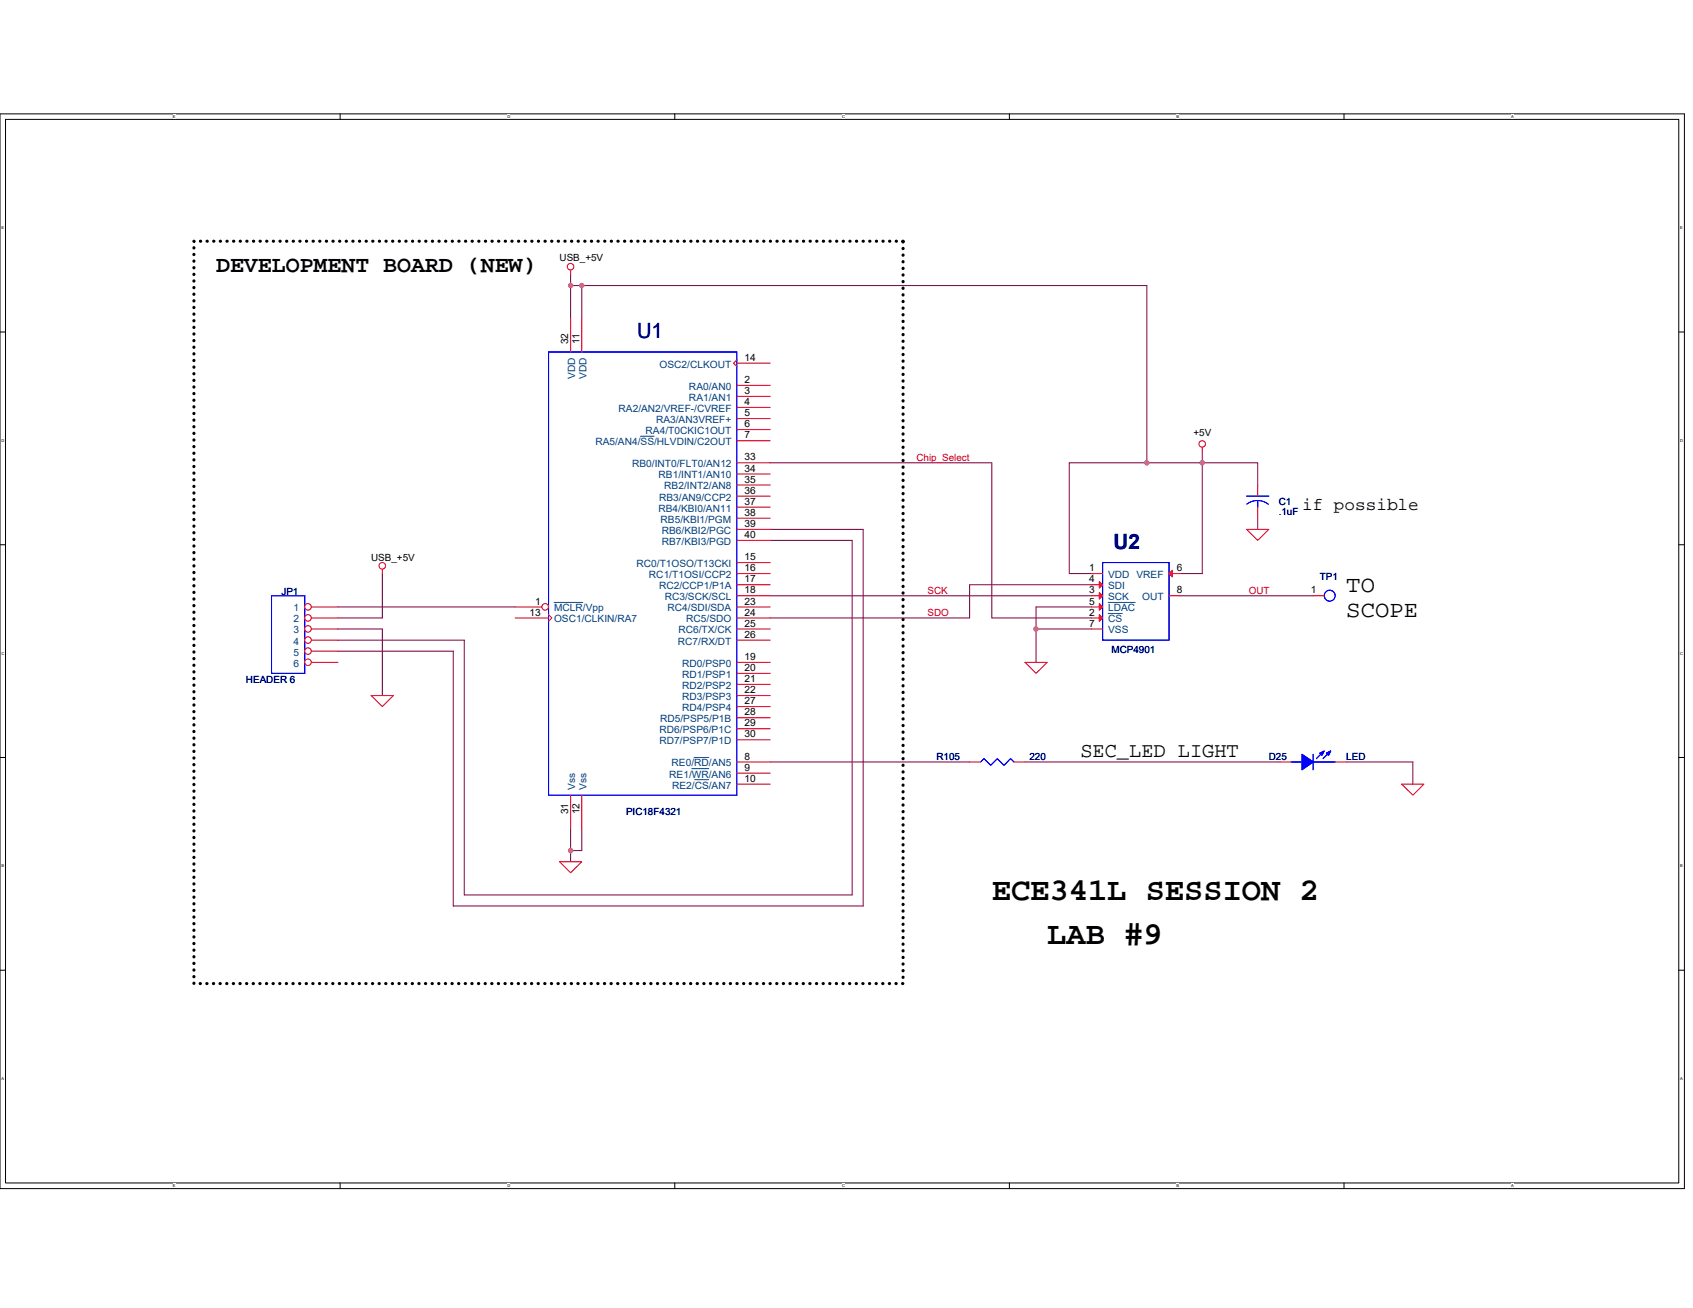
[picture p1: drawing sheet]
<svg xmlns="http://www.w3.org/2000/svg" width="279mm" height="216mm" viewBox="0 0 279 216" stroke-linecap="round" stroke-linejoin="round" font-family="sans-serif">
<path d="M0 18.8h278v177.4h-278zM.9 19.7h276.2v175.6h-276.2z" fill="none" stroke="#000" stroke-width=".17"/>
<g fill="#fff">
<path d="M28.5 18.9h.4v.7h-.4z"/>
<path d="M28.5 195.4h.4v.7h-.4z"/>
</g>
<path d="M56.1 18.8v.9M56.1 195.3v.9" fill="none" stroke="#000" stroke-width=".17"/>
<g fill="#fff">
<path d="M83.7 18.9h.5v.7h-.5z"/>
<path d="M83.7 195.4h.5v.7h-.5z"/>
</g>
<path d="M111.4 18.8v.9M111.4 195.3v.9" fill="none" stroke="#000" stroke-width=".17"/>
<g fill="#fff">
<path d="M139 18.9h.4v.7h-.4z"/>
<path d="M139 195.4h.4v.7h-.4z"/>
</g>
<path d="M166.6 18.8v.9M166.6 195.3v.9" fill="none" stroke="#000" stroke-width=".17"/>
<g fill="#fff">
<path d="M194.2 18.9h.4v.7h-.4z"/>
<path d="M194.2 195.4h.4v.7h-.4z"/>
</g>
<path d="M221.8 18.8v.9M221.8 195.3v.9" fill="none" stroke="#000" stroke-width=".17"/>
<g fill="#fff">
<path d="M249.4 18.9h.4v.7h-.4z"/>
<path d="M249.4 195.4h.4v.7h-.4z"/>
<path d="M.2 37.3h.5v.7h-.5z"/>
<path d="M277.3 37.3h.4v.7h-.4z"/>
<path d="M.2 72.3h.5v.8h-.5z"/>
<path d="M277.3 72.3h.4v.8h-.4z"/>
</g>
<path d="M0 54.8h.9M277.1 54.8h.9" fill="none" stroke="#000" stroke-width=".17"/>
<g fill="#fff">
<path d="M.2 107.5h.5v.7h-.5z"/>
<path d="M277.3 107.5h.4v.7h-.4z"/>
</g>
<path d="M0 89.9h.9M277.1 89.9h.9" fill="none" stroke="#000" stroke-width=".17"/>
<g fill="#fff">
<path d="M.2 142.6h.5v.7h-.5z"/>
<path d="M277.3 142.6h.4v.7h-.4z"/>
</g>
<path d="M0 125h.9M277.1 125h.9" fill="none" stroke="#000" stroke-width=".17"/>
<g fill="#fff">
<path d="M.2 177.7h.4v.7h-.4z"/>
<path d="M277.3 177.7h.4v.7h-.4z"/>
</g>
<path d="M0 160.1h.9M277.1 160.1h.9" fill="none" stroke="#000" stroke-width=".17"/>
<path d="M32 39.8h117v122.5h-117z" fill="none" stroke="#000" stroke-width=".53" stroke-dasharray="0 1.1"/>
<g fill="none" stroke="#800040" stroke-width=".17">
<path d="M94.2 47.1h1.8M94.2 45.3v1.8M94.2 47.1v5.5M96 47.1v5.5M96 47.1h93.3v29.3M127.1 76.4h36.6v25.6h16.4M189.3 76.4h9.1M189.3 76.4h-12.8v18.3h3.6M198.4 76.4h9.2v3.7M198.4 76.4v18.3h-3.6M198.4 74.6v1.8M63.1 94.7v7.3h-7.3"/>
<path d="M127.1 89.2h13.5v58.5h-64v-42h-20.8M127.1 87.4h15.4v62.1h-67.7v-42h-19M127.1 98.3h53M180.1 96.5h-20.1v5.5h-32.9M194.8 98.3h21.9M207.6 85.5v1.9M55.8 103.8h7.3v11M55.8 100.2h29.2M171 103.8v5.5M171 103.8h9.1M180.1 100.2h-9.1v3.6M94.2 136.8v3.6"/>
<path d="M96 136.8v3.6h-1.8M127.1 125.8h32.9M169.2 125.8h42M222.2 125.8h11v3.6M94.2 140.4v1.8"/>
</g>
<g fill="#f0f" stroke="#f0f" stroke-width=".17">
<circle cx="198.4" cy="76.4" r=".36"/>
<circle cx="94.2" cy="140.4" r=".36"/>
<circle cx="171" cy="103.8" r=".36"/>
<circle cx="94.2" cy="47.1" r=".36"/>
<circle cx="96" cy="47.1" r=".35"/>
<circle cx="189.3" cy="76.4" r=".36"/>
</g>
<g fill="none" stroke="#f00" stroke-width=".17">
<path d="M94.2 44.6v.7M198.4 73.8v.8M63.1 94v.7M205.7 87.4h3.7l-1.8 1.8zM61.3 114.8h3.6l-1.8 1.8zM169.2 109.3h3.6l-1.8 1.8zM231.3 129.4h3.7l-1.8 1.9zM92.4 142.2h3.6l-1.8 1.9z"/>
<circle cx="94.2" cy="44" r=".54"/>
<circle cx="198.4" cy="73.3" r=".54"/>
<circle cx="63.1" cy="93.4" r=".54"/>
</g>
<path d="M90.5 58.1h31.1v73.2h-31.1z" fill="none" stroke="#00f" stroke-width=".17"/>
<circle cx="90" cy="100.2" r=".54" fill="#fff" stroke="#f00" stroke-width=".17"/>
<g fill="none" stroke="#f00" stroke-width=".17">
<path d="M94.2 52.6v5.5M96 52.6v5.5M121.6 59.4l-.5 .5 .5 .6M121.6 59.9h5.5M121.6 63.6h5.5M121.6 65.4h5.5M121.6 67.2h5.5M121.6 69.1h5.5M121.6 70.9h5.5M121.6 72.7h5.5M121.6 76.4h5.5M121.6 78.2h5.5"/>
<path d="M121.6 80.1h5.5M121.6 81.9h5.5M121.6 83.7h5.5M121.6 85.5h5.5M121.6 87.4h5.5M121.6 89.2h5.5M121.6 98.3h5.5M121.6 96.5h5.5M121.6 94.7h5.5M121.6 92.9h5.5M180.1 94.7h1.9M180.1 98.3h1.9"/>
<path d="M180.1 96.5h1.9M192.9 94.7h1.9M192.9 98.3h1.9M207.6 80.1v1.8M207.6 83.7v1.8M216.7 98.3h1.8M85 102h5.5M85 100.2h4.4M90.5 101.5l.6 .5-.6 .6M121.6 109.3h5.5M121.6 111.1h5.5M121.6 113h5.5"/>
<path d="M121.6 114.8h5.5M121.6 116.6h5.5M121.6 118.5h5.5M121.6 105.7h5.5M121.6 103.8h5.5M121.6 102h5.5M121.6 100.2h5.5M180.1 102h1.9M180.1 100.2h1.9M180.1 103.8h1.9M94.2 131.3v5.5M96 131.3v5.5"/>
<path d="M121.6 125.8h5.5M121.6 127.6h5.5M121.6 129.4h5.5M121.6 120.3h5.5M121.6 122.1h5.5M160 125.8h1.8M167.3 125.8h1.9"/>
</g>
<path d="M105.7 72h2.3M91.4 99.4h4.8M182.9 99.4h4.4M182.9 101.3h2.3M114.2 126.9h2.8M114.6 125h2.4M114.6 128.7h2.4" fill="none" stroke="#004080" stroke-width=".17"/>
<g fill="none" stroke="#00f" stroke-width=".17">
<path d="M44.8 98.3h5.5v12.8h-5.5zM182 92.9h10.9v12.8h-10.9zM205.7 81.9h3.7M205.8 83.2a2.92 2.92 0 0 1 3.5 0M207.6 82.6v1.1M161.8 125.8l.6-.6 1.1 1.1 1.1-1.1 1.1 1.1 1.1-1.1 .5 .6"/>
<circle cx="219.4" cy="98.3" r=".9"/>
</g>
<g fill="#f00" stroke="#f00" stroke-width=".17">
<path d="M181.4 101.5l.6 .5-.6 .6z"/>
<path d="M181.4 97.8l.6 .5-.6 .6z"/>
<path d="M181.4 96l.6 .5-.6 .6z"/>
<path d="M181.4 99.6l.6 .6-.6 .5z"/>
<path d="M192.9 94.7l.6-.6v1.1z"/>
</g>
<circle cx="50.8" cy="100.2" r=".54" fill="#fff" stroke="#f00" stroke-width=".17"/>
<path d="M51.4 100.2h4.4" fill="none" stroke="#f00" stroke-width=".17"/>
<circle cx="50.8" cy="102" r=".54" fill="#fff" stroke="#f00" stroke-width=".17"/>
<path d="M51.4 102h4.4" fill="none" stroke="#f00" stroke-width=".17"/>
<circle cx="50.8" cy="103.8" r=".54" fill="#fff" stroke="#f00" stroke-width=".17"/>
<path d="M51.4 103.8h4.4" fill="none" stroke="#f00" stroke-width=".17"/>
<circle cx="50.8" cy="105.7" r=".54" fill="#fff" stroke="#f00" stroke-width=".17"/>
<path d="M51.4 105.7h4.4" fill="none" stroke="#f00" stroke-width=".17"/>
<circle cx="50.8" cy="107.5" r=".54" fill="#fff" stroke="#f00" stroke-width=".17"/>
<path d="M51.4 107.5h4.4" fill="none" stroke="#f00" stroke-width=".17"/>
<circle cx="50.8" cy="109.3" r=".54" fill="#fff" stroke="#f00" stroke-width=".17"/>
<path d="M51.4 109.3h4.4M211.2 125.8h1.8M220.4 125.8h1.8" fill="none" stroke="#f00" stroke-width=".17"/>
<path d="M213 125.8h1.9M216.7 124.5v2.6M216.7 125.8h3.7M218.4 124.1l-1.1 1.1M219.5 124.1l-1.1 1.1" fill="none" stroke="#00f" stroke-width=".17"/>
<g fill="#00f" stroke="#00f" stroke-width=".17">
<path d="M214.9 124.5l1.8 1.3-1.8 1.3z" fill-rule="evenodd"/>
<path d="M218.9 124.3l.7-.3-.3 .7z" fill-rule="evenodd"/>
<path d="M217.8 124.3l.7-.3-.3 .7z" fill-rule="evenodd"/>
<path d="M214.9 124.5l1.8 1.3-1.8 1.3z" fill-rule="evenodd"/>
<path d="M218.9 124.3l.7-.3-.3 .7z" fill-rule="evenodd"/>
<path d="M217.8 124.3l.7-.3-.3 .7z" fill-rule="evenodd"/>
</g>
<g fill="#f0f" stroke="#f0f" stroke-width=".17">
<circle cx="198.4" cy="76.4" r=".36"/>
<circle cx="94.2" cy="140.4" r=".36"/>
<circle cx="171" cy="103.8" r=".36"/>
<circle cx="94.2" cy="47.1" r=".36"/>
<circle cx="96" cy="47.1" r=".35"/>
<circle cx="189.3" cy="76.4" r=".36"/>
</g>
<g font-size="5.3">
<text x="163.7" y="148.5">ECE341L SESSION 2</text>
<text x="172.8" y="155.8">LAB #9</text>
</g>
<g font-size="3.8">
<text x="35.7" y="44.9">DEVELOPMENT BOARD (NEW)</text>
<text x="222.2" y="97.7">TO</text>
<text x="222.2" y="101.8">SCOPE</text>
</g>
<g font-size="3.5" fill="#000080">
<text x="105.2" y="55.7">U1</text>
<text x="183.8" y="90.6">U2</text>
</g>
<text font-size="3.5" x="178.3" y="124.9">SEC_LED LIGHT</text>
<text font-size="2.9" x="214.9" y="84.2">if possible</text>
<g font-size="1.7">
<text x="93.8" y="56.8" transform="rotate(-90 93.8 56.8)">32</text>
<text x="95.6" y="56.8" transform="rotate(-90 95.6 56.8)">11</text>
<text x="122.9" y="59.6">14</text>
<text x="122.9" y="63.2">2</text>
<text x="122.9" y="65">3</text>
<text x="122.9" y="68.7">5</text>
<text x="122.9" y="70.5">6</text>
<text x="122.9" y="66.9">4</text>
<text x="122.9" y="76">33</text>
<text x="122.9" y="77.9">34</text>
<text x="122.9" y="72.4">7</text>
<text x="122.9" y="83.3">37</text>
<text x="122.9" y="79.7">35</text>
<text x="122.9" y="81.5">36</text>
<text x="122.9" y="85.2">38</text>
<text x="122.9" y="87">39</text>
<text x="122.9" y="88.8">40</text>
<text x="122.9" y="94.3">16</text>
<text x="122.9" y="92.5">15</text>
<text x="179.8" y="94.3">1</text>
<text x="194.2" y="94.3">6</text>
<text x="87.4" y="101.6">13</text>
<text x="88.3" y="99.8">1</text>
<text x="122.9" y="98">18</text>
<text x="122.9" y="101.6">24</text>
<text x="122.9" y="99.8">23</text>
<text x="122.9" y="96.1">17</text>
<text x="179.8" y="101.6">2</text>
<text x="179.8" y="98">3</text>
<text x="179.8" y="96.1">4</text>
<text x="179.8" y="99.8">5</text>
<text x="194.2" y="98">8</text>
<text x="216.3" y="98">1</text>
<text x="122.9" y="103.4">25</text>
<text x="122.9" y="105.3">26</text>
<text x="179.8" y="103.4">7</text>
<text x="122.9" y="108.9">19</text>
<text x="122.9" y="110.8">20</text>
<text x="122.9" y="112.6">21</text>
<text x="122.9" y="119.9">29</text>
<text x="122.9" y="114.4">22</text>
<text x="122.9" y="116.2">27</text>
<text x="122.9" y="118.1">28</text>
<text x="122.9" y="121.7">30</text>
<text x="122.9" y="125.4">8</text>
<text x="122.9" y="127.2">9</text>
<text x="122.9" y="129.1">10</text>
<text x="93.8" y="134.4" transform="rotate(-90 93.8 134.4)">31</text>
<text x="95.6" y="134.4" transform="rotate(-90 95.6 134.4)">12</text>
</g>
<g font-size="1.7" fill="#004080">
<text x="94.9" y="62.5" transform="rotate(-90 94.9 62.5)">VDD</text>
<text x="96.8" y="62.5" transform="rotate(-90 96.8 62.5)">VDD</text>
<text x="108.9" y="60.7">OSC2/CLKOUT</text>
<text x="113.7" y="64.3">RA0/AN0</text>
<text x="102.1" y="68">RA2/AN2/VREF-/CVREF</text>
<text x="106.6" y="71.6">RA4/T0CKIC1OUT</text>
<text x="108.3" y="69.8">RA3/AN3VREF+</text>
<text x="113.7" y="66.2">RA1/AN1</text>
<text x="98.3" y="73.5">RA5/AN4/SS/HLVDIN/C2OUT</text>
<text x="104.3" y="77.1">RB0/INT0/FLT0/AN12</text>
<text x="108.7" y="79">RB1/INT1/AN10</text>
<text x="108.8" y="82.6">RB3/AN9/CCP2</text>
<text x="109.6" y="80.8">RB2/INT2/AN8</text>
<text x="108.7" y="84.5">RB4/KBI0/AN11</text>
<text x="109" y="86.3">RB5/KBI1/PGM</text>
<text x="109.2" y="88.1">RB6/KBI2/PGC</text>
<text x="109.2" y="89.9">RB7/KBI3/PGD</text>
<text x="105.1" y="93.6">RC0/T1OSO/T13CKI</text>
<text x="107.1" y="95.4">RC1/T1OSI/CCP2</text>
<text x="182.9" y="95.4">VDD VREF</text>
<text x="48.5" y="100.9">1</text>
<text x="91.4" y="100.9">MCLR/Vpp</text>
<text x="108.8" y="97.3">RC2/CCP1/P1A</text>
<text x="109.7" y="99.1">RC3/SCK/SCL</text>
<text x="110.2" y="100.9">RC4/SDI/SDA</text>
<text x="182.9" y="99.1">SCK</text>
<text x="182.9" y="97.3">SDI</text>
<text x="182.9" y="100.9">LDAC</text>
<text x="188.5" y="99.1">OUT</text>
<text x="48.5" y="102.7">2</text>
<text x="48.5" y="104.6">3</text>
<text x="48.5" y="106.4">4</text>
<text x="91.4" y="102.7">OSC1/CLKIN/RA7</text>
<text x="111.9" y="106.4">RC7/RX/DT</text>
<text x="112" y="104.6">RC6/TX/CK</text>
<text x="113.2" y="102.7">RC5/SDO</text>
<text x="182.9" y="102.7">CS</text>
<text x="182.9" y="104.6">VSS</text>
<text x="48.5" y="108.2">5</text>
<text x="48.5" y="110.1">6</text>
<text x="112.6" y="110.1">RD0/PSP0</text>
<text x="112.6" y="111.9">RD1/PSP1</text>
<text x="112.6" y="113.7">RD2/PSP2</text>
<text x="108.9" y="119.2">RD5/PSP5/P1B</text>
<text x="112.6" y="115.5">RD3/PSP3</text>
<text x="112.6" y="117.4">RD4/PSP4</text>
<text x="108.9" y="121">RD6/PSP6/P1C</text>
<text x="108.9" y="122.9">RD7/PSP7/P1D</text>
<text x="94.9" y="130.3" transform="rotate(-90 94.9 130.3)">Vss</text>
<text x="96.8" y="130.3" transform="rotate(-90 96.8 130.3)">Vss</text>
<text x="110.4" y="128.4">RE1/WR/AN6</text>
<text x="110.8" y="126.5">RE0/RD/AN5</text>
<text x="110.9" y="130.2">RE2/CS/AN7</text>
</g>
<g font-size="1.6">
<text x="92.4" y="43.1">USB_+5V</text>
<text x="197" y="72">+5V</text>
<text x="61.3" y="92.5">USB_+5V</text>
</g>
<g font-size="1.6" fill="#f00">
<text x="151.2" y="76">Chip_Select</text>
<text x="153.1" y="101.6">SDO</text>
<text x="153.1" y="98">SCK</text>
<text x="206.1" y="98">OUT</text>
</g>
<g font-size="1.6" fill="#000080">
<text x="211" y="83.4">C1</text>
<text x="211" y="85">.1uF</text>
<text x="217.8" y="95.8">TP1</text>
<text x="46.4" y="98.2">JP1</text>
<text x="183.4" y="107.9">MCP4901</text>
<text x="40.6" y="112.8">HEADER 6</text>
<text x="154.5" y="125.4">R105</text>
<text x="169.9" y="125.4">220</text>
<text x="209.4" y="125.4">D25</text>
<text x="222.2" y="125.4">LED</text>
<text x="103.3" y="134.6">PIC18F4321</text>
</g>
<g font-size=".7">
<text x="28.5" y="19.5">E</text>
<text x="83.7" y="19.5">D</text>
<text x="139" y="19.5">C</text>
<text x="194.2" y="19.5">B</text>
<text x="249.4" y="19.5">A</text>
<text x=".2" y="37.8">E</text>
<text x="277.3" y="37.8">E</text>
<text x=".2" y="72.9">D</text>
<text x="277.3" y="72.9">D</text>
<text x=".2" y="108.1">C</text>
<text x="277.3" y="108.1">C</text>
<text x=".2" y="143.2">B</text>
<text x="277.3" y="143.2">B</text>
<text x=".2" y="178.3">A</text>
<text x="277.3" y="178.3">A</text>
<text x="28.5" y="196">E</text>
<text x="83.7" y="196">D</text>
<text x="139" y="196">C</text>
<text x="194.2" y="196">B</text>
<text x="249.4" y="196">A</text>
</g>
</svg>
